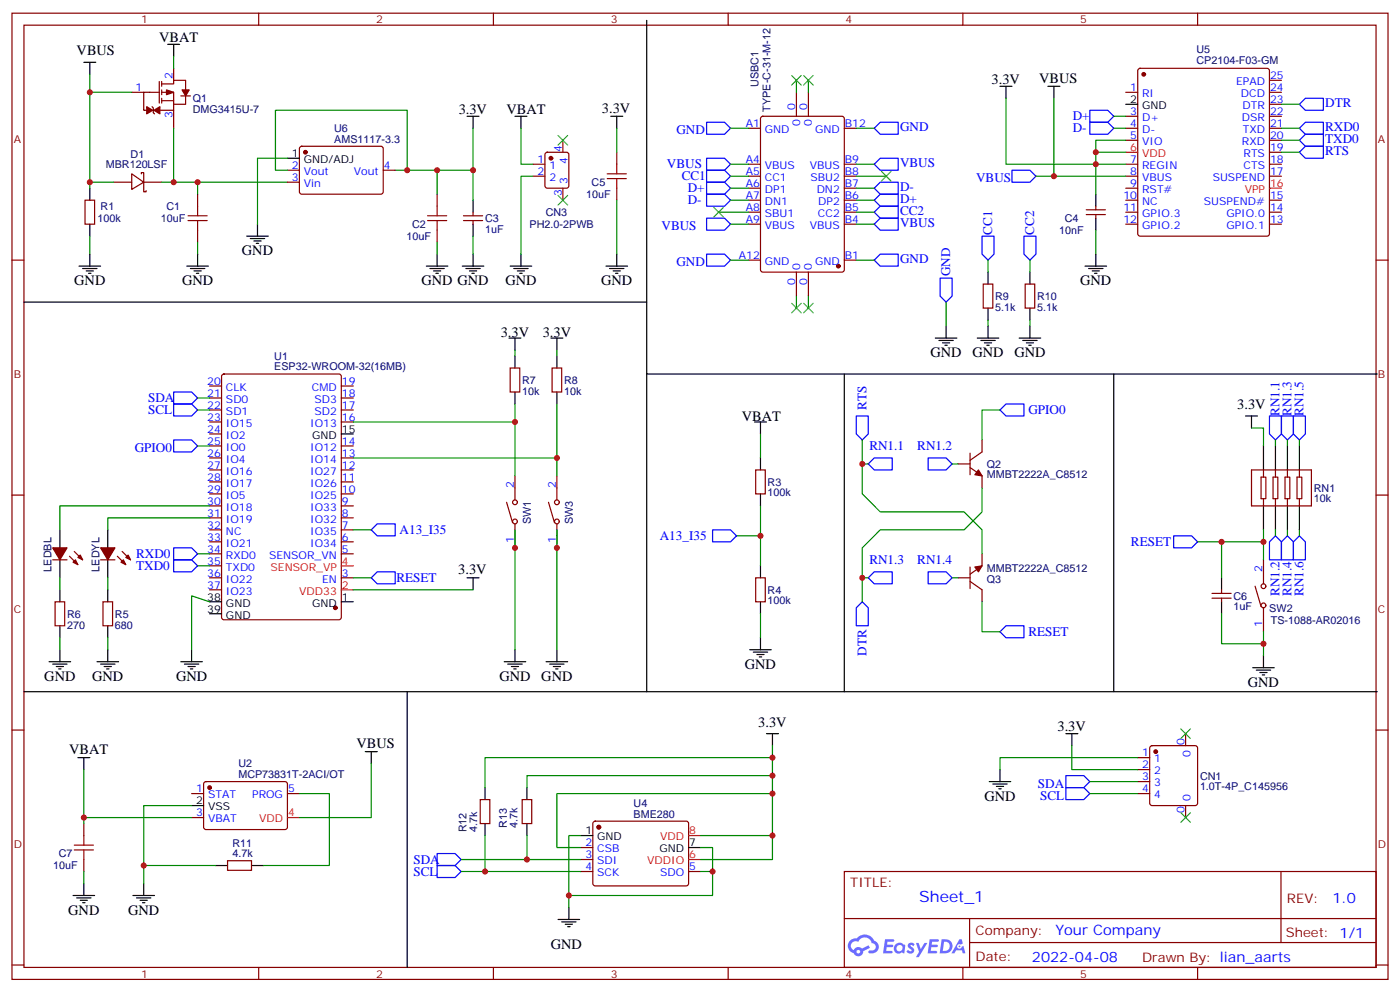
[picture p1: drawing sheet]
<svg xmlns="http://www.w3.org/2000/svg" width="412mm" height="292mm" viewBox="0 0 412 292" stroke-linecap="round" stroke-linejoin="round" font-family="sans-serif">
<g fill="none" stroke="#870000" stroke-width=".35">
<path d="M3.5 3.9h405.4v284.3h-405.4zM7.1 7.4h398.2v277.3h-398.2zM76.2 3.9v3.5M145.3 3.9v3.5M214.5 3.9v3.5M283.6 3.9v3.5M352.8 3.9v3.5M3.5 76.6h3.6M405.3 76.6h3.6M3.5 145.7h3.6M405.3 145.7h3.6M3.5 214.8h3.6"/>
<path d="M405.3 214.8h3.6M248.7 256.5h156.6v28.2h-156.6zM377.3 256.5v20.9M248.7 270.3h156.5M285.6 277.4h119.6M285.6 270.3v14.1M3.5 284h3.6M76.2 284.7v3.5M145.3 284.7v3.5M214.5 284.7v3.5M283.6 284.7v3.5M352.8 284.7v3.5"/>
<path d="M405.3 284h3.6"/>
</g>
<g fill="#5487ff">
<path d="M267.7 277.6a1.22 1.22 0 0 1 1.7 .3l-.4 .6a.47 .47 0 0 0-.3-.4 .47 .47 0 0 0-.5 .2l.1 .2a1.14 1.14 0 0 1 .8 1.8 1.14 1.14 0 0 1-1.9-.1l-.2-.1 .5-.6 .7 .4a.29 .29 0 0 0 .3-.2 .29 .29 0 0 0-.2-.3 1.04 1.04 0 0 1-.6-1.8z"/>
<path d="M260.7 276.4h2.4l.3 .2-.2 .5h-1.8l-.1 .9h1.5l.3 .4-.3 .3h-1.6l-.2 1.1 1.7 .1 .2 .3-.2 .3-2.6 .1z"/>
<path d="M273.8 276.4h2.4l.3 .2-.1 .5h-1.8l-.2 .9h1.6l.3 .4-.4 .3h-1.6l-.1 1.1 1.7 .1 .2 .3-.2 .3h-2.6z"/>
<path d="M282.6 276.4h.7l.3 1.3-.6 .3a.69 .69 0 0 0-1 .2 .69 .69 0 0 0 .4 1 .69 .69 0 0 0 .9-.6l.5-.3 .6 2.2h-.8l-.2-.8h-1.8l-.5 .8h-.8z"/>
<path d="M269.8 277.5h.8l.6 1.8 1.1-1.8h.9l-2.6 4.2h-.8l.9-1.6z"/>
<path d="M277.4 276.4l-.6 4.2h1.3a2.11 2.11 0 0 0 2.5-2.2 2.11 2.11 0 0 0-2.5-2zM278.1 277.1a1.39 1.39 0 0 1 1.7 1.5 1.39 1.39 0 0 1-1.8 1.2h-.3z"/>
<path d="M263.7 278a1.54 1.54 0 0 0-.1 2.2 1.54 1.54 0 0 0 2.2 .1l.6 .3 .3-2.3-.2-.3h-.4a1.49 1.49 0 0 0-2.4 0zM264 279a.94 .94 0 0 1 1.8 0 .94 .94 0 0 1-1.8 0z"/>
<path d="M250.4 276.8a2.18 2.18 0 0 0 1.1 3.7 1.44 1.44 0 0 0 1.6 .9 1.44 1.44 0 0 0 1.2-1.5l2-1-.5-.7-1.9 1a1.47 1.47 0 0 0-2.4 .4 1.39 1.39 0 0 1-.7-1.9 1.39 1.39 0 0 1 2-.5 2.12 2.12 0 0 1 2.2-1.3 2.12 2.12 0 0 1 1.9 1.7 1.14 1.14 0 0 1 1.1 1.4 1.14 1.14 0 0 1-1.7 .7 .43 .43 0 0 0-.5 .4 .43 .43 0 0 0 .4 .5 1.98 1.98 0 0 0 2.5-1.3 1.98 1.98 0 0 0-1.2-2.5 3.1 3.1 0 0 0-5.3-.7l-.9 .1zM252.3 280.1a.55 .55 0 0 1 1.1 0 .55 .55 0 0 1-1.1 0z"/>
<circle cx="282.6" cy="278.5" r=".26"/>
</g>
<g fill="none" stroke="#870000" stroke-width=".35">
<path d="M38.8 27.2h3.5M44.1 27.2h2.8M46.9 24v6.3M47.6 24.7h3.6v-1.1h3.5v2.9M47.6 27.2h3.6v3.5h3.5v-2.5M47.6 29.6h3.6M47.6 24v1.4M47.6 26.5v1.4M47.6 28.9v1.4M51.2 20.1v3.5M51.2 30.7v7M53.3 28.2h2.8"/>
<path d="M220.5 37.7h3.5M224.2 34.4l.5-.2h23.3l.7 .5v44.7l-.5 .6-23.5 .1-.6-.5-.1-44.7zM234.6 27.2v7M238.1 27.2v7M248.7 37.7h3.5M331.6 27.2h3.5M331.6 34.2h3.5M331.6 37.7h3.5M335.4 20.3l.4-.2h37.4l.5 .2 .2 .5v48l-.2 .5-.5 .2h-37.4l-.5-.2-.2-.5v-48zM373.9 27.2h3.6M373.9 34.2h3.6M373.9 37.7h3.6"/>
<path d="M373.9 30.7h3.6M373.9 23.6h3.6M25 58.9h2.9v7.1h-2.9zM33.5 53.6h5.3M38.8 51.2l3.5 2.4-3.5 2.1zM41.6 51.2v-.4h.7v5.6h.7v-.3M42.3 53.6h5.3M58.2 57.2v3.5M84.7 53.6h3.5M84.7 50.1h3.5M88.4 43.2l.5-.2 23.6 .1 .4 .6-.1 13-.6 .5-23.6-.1-.4-.7v-12.7zM112.9 50.1h3.5"/>
<path d="M128.8 57.2v3.5M157 48.3h3.5M157 51.9h3.5M160.7 45l.5-.2h5.7l.6 .4 .1 9.5-.5 .6-5.9 .1-.6-.5-.1-9.4zM165.8 41.3v3.5M165.8 55.4v3.5M181.7 44.8v3.5M181.7 55.4v3.5M220.5 48.3h3.5M220.5 51.9h3.5M220.5 55.4h3.5M220.5 58.9h3.5"/>
<path d="M248.7 48.3h3.5M248.7 51.9h3.5M248.7 55.4h3.5M248.7 58.9h3.5M331.6 41.3h3.5M331.6 48.3h3.5M331.6 51.9h3.5M331.6 55.4h3.5M331.6 58.9h3.5M373.9 41.3h3.6M373.9 48.3h3.6M373.9 51.9h3.6"/>
<path d="M373.9 58.9h3.6M373.9 44.8h3.6M58.2 67.7v3.6M128.8 67.7v3.6M136.5 64.9h5.7M136.5 63.5h5.7M139.3 62.4v1.1M139.3 64.9v1.1M220.5 62.4h3.5M220.5 66h3.5M220.5 76.6h3.5M248.7 62.4h3.5"/>
<path d="M248.7 66h3.5M248.7 76.6h3.5M320 63.1h5.6M320 61.7h5.6M322.8 60.7v1M322.8 63.1v1.1M331.6 62.4h3.5M331.6 66h3.5M373.9 62.4h3.6M373.9 66h3.6M234.6 80.1v7M238.1 80.1v7"/>
<path d="M289.6 83.6h2.9v7.1h-2.9zM302 83.6h2.8v7.1h-2.8zM61.7 117.1h3.6M61.7 113.6h3.6M65.5 110.3l.5-.2h33.8l.7 .4v71.2l-.4 .6-34.1 .1-.7-.5v-71.1zM100.5 117.1h3.6M100.5 113.6h3.6M150.3 108.3h2.8v7.1h-2.8zM162.6 108.3h2.9v7.1h-2.9zM61.7 138.3h3.6M61.7 134.8h3.6M61.7 131.2h3.6"/>
<path d="M61.7 124.2h3.6M61.7 120.6h3.6M61.7 127.7h3.6M100.5 138.3h3.6M100.5 134.8h3.6M100.5 131.2h3.6M100.5 124.2h3.6M100.5 120.6h3.6M222.6 138.3h2.8v7h-2.8zM282.2 136.5h3.6M285.8 137.6l3.5 2.5v3.5M285.8 133.3v6.4"/>
<path d="M289.3 129.5v3.5l-3.5 2.5M368.7 138.3h17.6v10.6h-17.6zM372.2 138.3v2.1M375.7 138.3v2.1M379.2 138.3v2.1M382.8 138.3v2.1M61.7 148.9h3.6M61.7 159.5h3.6M61.7 155.9h3.6M61.7 152.4h3.6M61.7 145.3h3.6M61.7 141.8h3.6"/>
<path d="M100.5 148.9h3.6M100.5 159.5h3.6M100.5 155.9h3.6M100.5 152.4h3.6M100.5 145.3h3.6M100.5 141.8h3.6M149.2 147.8l1.8 6M151.7 140.1v7M151.7 154.2v7M161.6 147.8l1.7 6M164 140.1v7M164 154.2v7"/>
<path d="M371.5 140.4h1.4v6.4h-1.4zM372.2 146.8v2.1M375 140.4h1.4v6.4h-1.4zM375.7 146.8v2.1M378.5 140.4h1.4v6.4h-1.4zM379.2 146.8v2.1M382.1 140.4h1.4v6.4h-1.4zM382.8 146.8v2.1M15.5 164.7h4.3M16.2 177.1h2.8v7h-2.8zM20.5 163.7l2.4 2.5M21.9 162.3l2.4 2.4"/>
<path d="M29.6 164.7h4.3M30.3 177.1h2.9v7h-2.9zM34.6 163.7l2.4 2.5M36 162.3l2.5 2.4M61.7 170h3.6M61.7 163h3.6M61.7 166.5h3.6M61.7 173.6h3.6M100.5 170h3.6M100.5 163h3.6M222.6 170h2.8v7.1h-2.8zM282.2 170h3.6"/>
<path d="M285.8 171.1l3.5 2.5v3.5M285.8 166.9v6.3M289.3 163v3.5l-3.5 2.5M357 176h5.7M357 174.6h5.7M359.8 173.6v1M359.8 176v1.1M369.7 172.5l1.8 6M372.2 164.7v7.1M372.2 178.9v7M338.9 219.6l.5-.2h12.7l.5 .2 .2 .5v16.3l-.3 .5-.4 .2h-12.7l-.5-.3-.2-.4v-16.3zM349.2 215.9v3.5"/>
<path d="M56.4 233.5h3.6M60.2 230.2l.5-.2 23.5 .1 .5 .6-.1 13-.6 .4h-23.6l-.4-.7v-12.7zM84.7 233.5h3.5M141.5 235.3h2.8v7.1h-2.8zM153.8 235.3h2.8v7.1h-2.8zM335.1 233.5h3.6M335.1 223h3.6M335.1 226.5h3.6M335.1 230h3.6M349.2 237.1v3.5M24.7 242.4v3.5M24.7 252.9v3.6"/>
<path d="M56.4 240.6h3.6M67 253.3h7.1v2.8h-7.1zM171.1 249.4h3.5M171.1 252.9h3.5M171.1 256.5h3.5M174.9 241.9l.4-.2h27.1l.4 .7v17.9l-.7 .4-27-.1-.5-.6v-17.6zM202.8 256.5h3.6"/>
<circle cx="151.7" cy="147.8" r=".71"/>
<circle cx="151.7" cy="153.5" r=".71"/>
<circle cx="164" cy="147.8" r=".71"/>
<circle cx="164" cy="153.5" r=".71"/>
<circle cx="372.2" cy="178.2" r=".71"/>
<circle cx="372.2" cy="172.5" r=".71"/>
</g>
<g fill="#870000" stroke="#870000" stroke-width=".35">
<path d="M49 26.5l2.2 .7-2.2 .7z"/>
<path d="M53.6 26.5h2.1l-1 1.7z"/>
<path d="M45.3 32.5l1.8-1.1v2.1z"/>
<path d="M43.2 31.4l1.8 1.1-1.8 1z"/>
<path d="M288.2 138.3l1.1 1.8-2.1-.4z"/>
<path d="M287.2 166.9l2.1-.4-1.1 1.8z"/>
<path d="M29.6 161.2h4.3l-2.2 3.5z"/>
<path d="M36.3 164.7l.7 1.5-1.4-.7z"/>
<path d="M37 164l.7-.7 .8 1.4z"/>
<path d="M15.5 161.2h4.3l-2.2 3.5z"/>
<path d="M22.2 164.7l.7 1.5-1.4-.7z"/>
<path d="M22.9 164l.7-.7 .7 1.4z"/>
<circle cx="336.9" cy="21.9" r=".53"/>
<circle cx="162.3" cy="46.6" r=".53"/>
<circle cx="61.7" cy="231.8" r=".53"/>
<circle cx="176.4" cy="243.4" r=".53"/>
<circle cx="246.9" cy="78.3" r=".53"/>
<circle cx="98.8" cy="178.9" r=".53"/>
<circle cx="340.4" cy="221.2" r=".53"/>
<circle cx="90" cy="44.8" r=".53"/>
</g>
<g fill="none" stroke="#000" stroke-width=".35">
<path d="M24.7 18.3h3.5M26.5 18.3v3.6M49.4 13.1h3.5M51.2 13.1v3.5M190.5 6v82.9h-183.4M137.6 34.2h3.5M139.3 34.2v3.5M151.7 34.2h3.5M153.5 34.2v3.5M179.9 34.2h3.5M181.7 34.2v3.5M294.6 25.4h3.5"/>
<path d="M296.3 25.4v3.5M308.7 25.4h3.5M310.4 25.4v3.5M331.6 30.7h3.5M26.5 55.4v3.5M84.7 46.6h3.5M139.3 58.9v3.5M322.8 57.2v3.5M23.3 78.3h6.3M24.3 79h4.3M25.4 79.7h2.1M26.5 66v3.5"/>
<path d="M26.5 74.8v3.5M55 78.3h6.4M56.1 79h4.2M57.1 79.7h2.2M58.2 74.8v3.5M72.7 69.5h6.3M73.7 70.2h4.3M74.8 70.9h2.1M75.5 71.6h.7M75.8 66v3.5M125.6 78.3h6.3M126.6 79h4.3"/>
<path d="M127.7 79.7h2.1M128.8 74.8v3.5M136.2 78.3h6.3M137.2 79h4.3M138.3 79.7h2.1M139.3 66v3.5M139.3 74.8v3.5M150.3 78.3h6.3M151.3 79h4.3M152.4 79.7h2.1M153.5 74.8v3.5M178.5 78.3h6.4"/>
<path d="M179.6 79h4.2M180.6 79.7h2.1M181.7 74.8v3.5M319.6 78.3h6.4M320.7 79h4.2M321.7 79.7h2.1M322.8 64.2v3.5M322.8 74.8v3.5M26.1 80.4h.7M57.9 80.4h.7M128.4 80.4h.7M139 80.4h.7"/>
<path d="M149.9 99.5h3.6M151.7 99.5v3.5M153.1 80.4h.7M162.3 99.5h3.5M164 99.5v3.5M181.3 80.4h.7M190.5 88.9v21.2h215.2M275.5 99.5h6.4M278.7 96v3.5M287.9 99.5h6.3M291 80.1v3.5M291 90.7v3.5"/>
<path d="M291 96v3.5M300.2 99.5h6.4M303.4 80.1v3.5M303.4 90.7v3.5M303.4 96v3.5M322.4 80.4h.7M151.7 104.8v3.5M151.7 115.4v3.5M164 104.8v3.5M164 115.4v3.5M190.5 110.1v93.5h58.2M248.7 110.1v93.5h79.4"/>
<path d="M276.6 100.2h4.2M277.6 100.9h2.2M278.3 101.6h.7M288.9 100.2h4.3M290 100.9h2.1M290.7 101.6h.7M301.3 100.2h4.2M302.3 100.9h2.1M303 101.6h.7M328.1 110.1v93.5h77.6M100.5 127.7h3.6M222.2 124.2h3.6"/>
<path d="M224 124.2v3.5M224 134.8v3.5M366.9 122.4h3.5M368.7 122.4v3.5M372.2 131.2v7.1M375.7 131.2v7.1M379.2 131.2v7.1M382.8 131.2v7.1M17.6 155.9v5.3M31.7 155.9v5.3M224 145.3v3.6M372.2 148.9v7"/>
<path d="M375.7 148.9v7M379.2 148.9v7M382.8 148.9v7M17.6 164.7v5.3M17.6 173.6v3.5M31.7 164.7v5.3M31.7 173.6v3.5M61.7 177.1h3.6M100.5 177.1h3.6M137.6 170h3.5M139.3 170v3.6M224 166.5v3.5"/>
<path d="M224 177.1v3.5M359.8 170v3.6M359.8 177.1v3.5M14.5 194.7h6.3M15.5 195.4h4.3M16.6 196.1h2.1M17.3 196.8h.7M17.6 184.1v3.6M17.6 191.2v3.5M28.6 194.7h6.3M29.6 195.4h4.3M30.7 196.1h2.1"/>
<path d="M31.4 196.8h.7M31.7 184.1v3.6M31.7 191.2v3.5M53.3 194.7h6.3M54.3 195.4h4.3M55.4 196.1h2.1M56.1 196.8h.7M56.4 191.2v3.5M61.7 180.6h3.6M148.5 194.7h6.4M149.6 195.4h4.2M150.6 196.1h2.2"/>
<path d="M151.3 196.8h.7M151.7 191.2v3.5M160.9 194.7h6.3M161.9 195.4h4.3M163 196.1h2.1M163.7 196.8h.7M164 191.2v3.5M220.8 191.2h6.4M221.9 191.9h4.2M223 192.6h2.1M223.7 193.3h.7M224 187.7v3.5"/>
<path d="M369 196.5h6.4M370.1 197.2h4.2M371.1 197.9h2.1M371.8 198.6h.7M372.2 193v3.5M7.1 203.6h183.4M119.9 203.6v81.1M225.8 215.9h3.5M227.5 215.9v3.5M314 215.9h3.5M315.7 215.9v3.5M22.9 223h3.6"/>
<path d="M24.7 223v3.5M56.4 237.1h3.6M107.6 221.2h3.5M109.4 221.2v3.5M142.9 231.8v3.5M155.2 231.8v3.5M291.4 230h6.3M292.5 230.7h4.2M293.5 231.4h2.1M294.2 232.1h.7M294.6 226.5v3.5M24.7 260v3.5"/>
<path d="M42.3 260v3.5M63.5 254.7h3.5M74.1 254.7h3.5M142.9 242.4v3.5M155.2 242.4v3.5M171.1 245.9h3.5M202.8 249.4h3.6M21.5 263.5h6.4M22.6 264.2h4.2M23.6 264.9h2.2M24.3 265.6h.7M39.2 263.5h6.3"/>
<path d="M40.2 264.2h4.2M41.3 264.9h2.1M42 265.6h.7M164.4 270.6h6.3M165.5 271.3h4.2M166.5 272h2.1M167.2 272.7h.7M167.6 267.1v3.5"/>
</g>
<path d="M331.6 44.8h3.5M373.9 55.4h3.6M100.5 173.6h3.6M100.5 166.5h3.6M84.7 240.6h3.5M202.8 252.9h3.6M202.8 245.9h3.6" fill="none" stroke="#f00" stroke-width=".35"/>
<g fill="none" stroke="#008700" stroke-width=".35">
<path d="M51.2 16.6v3.5M26.5 21.9v31.7h7M26.5 27.2h12.3M51.2 37.7v15.9M139.3 37.7v12.4h-10.5M153.5 37.7v10.6h3.5M181.7 37.7v7.1M215.2 37.7h5.3M234.6 23.6v3.6M238.1 23.6v3.6M252.2 37.7h5.3M296.3 28.9v19.4h35.3"/>
<path d="M310.4 28.9v23M328.1 37.7h3.5M328.1 34.2h3.5M377.5 37.7h5.3M377.5 30.7h5.3M26.5 53.6v1.8M47.6 53.6h37.1M58.2 53.6v3.6M84.7 46.6h-8.9v19.4M84.7 50.1h-3.6v-17.6h38.8v17.6M116.4 50.1h12.4v7.1M139.3 50.1v8.8"/>
<path d="M157 51.9h-3.5v22.9M181.7 58.9v15.9M215.2 48.3h5.3M215.2 51.9h5.3M215.2 55.4h5.3M215.2 58.9h5.3M252.2 48.3h5.3M252.2 51.9h8.9M252.2 55.4h5.3M252.2 58.9h5.3M305.2 51.9h26.4M331.6 44.8h-8.8v12.4"/>
<path d="M331.6 41.3h-8.8v3.5M377.5 41.3h5.3M377.5 44.8h5.3M26.5 69.5v5.3M58.2 71.3v3.5M128.8 71.3v3.5M139.3 69.5v5.3M211.7 62.4h8.8M215.2 66h5.3M215.2 76.6h5.3M252.2 66h5.3M252.2 62.4h5.3"/>
<path d="M252.2 76.6h5.3M291 76.6v3.5M303.4 76.6v3.5M322.8 67.7v7.1M234.6 87.1v3.6M238.1 87.1v3.6M278.7 88.9v7.1M291 94.2v1.8M303.4 94.2v1.8M58.2 117.1h3.5M151.7 103v1.8M151.7 118.9v21.2"/>
<path d="M164 103v1.8M164 118.9v21.2M58.2 120.6h3.5M58.2 131.2h3.5M104.1 124.2h47.6M104.1 134.8h59.9M224 127.7v7.1M254 129.5v15.8l5.3 5.3h24.7l5.3 5.3v7.1M254 136.5h1.8M280.5 136.5h1.7M294.6 120.6h-5.3v8.9M368.7 125.9h3.5v5.3"/>
<path d="M375.7 129.5v1.7M379.2 129.5v1.7M382.8 129.5v1.7M61.7 152.4h-30v3.5M61.7 148.9h-44.1v7M104.1 155.9h5.3M151.7 155.9v35.3M164 155.9v35.3M217 157.7h7M224 148.9v17.6M289.3 143.6v7l-5.3 5.3h-24.7l-5.3 5.3v15.9M352.8 159.5h19.4"/>
<path d="M359.8 159.5v10.5M372.2 155.9v8.8M375.7 155.9v1.8M379.2 155.9v1.8M382.8 155.9v1.8M17.6 170v3.6M31.7 170v3.6M58.2 163h3.5M58.2 166.5h3.5M61.7 177.1l-5.3-1.8v15.9M104.1 170h5.3M104.1 173.6h35.2"/>
<path d="M254 170h1.8M280.5 170h1.7M289.3 177.1v8.8h5.3M17.6 187.7v3.5M31.7 187.7v3.5M224 180.6v7.1M359.8 180.6v8.8h12.4M372.2 185.9v7.1M227.5 219.4v26.5h-21.1M315.7 219.4v7.1h19.4M24.7 226.5v14.1M56.4 237.1h-14.1v17.6"/>
<path d="M88.2 233.5h8.8v21.2h-19.4M109.4 224.7v15.9h-21.2M227.5 233.5h-63.5v15.9h7.1M227.5 228.2h-72.3v3.6M227.5 223h-84.6v8.8M321 230h14.1M321 233.5h14.1M335.1 223h-40.5v3.5M24.7 256.5v3.5M56.4 240.6h-31.7v1.8M63.5 254.7h-21.2v5.3M135.8 252.9h35.3"/>
<path d="M135.8 256.5h35.3M142.9 245.9v10.6M155.2 245.9v7M171.1 245.9h-3.5v21.2M206.4 249.4h3.5v7.1h-3.5M209.9 256.5v7h-42.3M227.5 245.9v7h-21.1"/>
</g>
<path d="M44.1 27.2h-1.8v5.3h.7M44.8 31.4l.4 .4v1.4l.3 .3M47.3 32.5h3.9" fill="none" stroke="#600" stroke-width=".35"/>
<g fill="none" stroke="#a10000" stroke-width=".35">
<path d="M178.9 52.6h5.6M178.9 51.2h5.6M181.7 48.3v2.9M181.7 52.6v2.8M55.4 64.9h5.6M55.4 63.5h5.6M58.2 60.7v2.8M58.2 64.9v2.8M125.9 64.9h5.7M125.9 63.5h5.7M128.8 60.7v2.8M128.8 64.9v2.8"/>
<path d="M21.9 250.1h5.6M21.9 248.7h5.6M24.7 245.9v2.8M24.7 250.1v2.8"/>
</g>
<g fill="none" stroke="#00f" stroke-width=".35">
<path d="M208.1 36h5.3l1.8 1.7-1.8 1.8h-5.3zM257.5 37.7l1.8-1.7h5.3v3.5h-5.3zM321 32.5h5.3l1.8 1.7-1.8 1.8h-5.3zM321 36h5.3l1.8 1.7-1.8 1.8h-5.3zM382.8 37.7l1.7-1.7h5.3v3.5h-5.3zM384.5 28.9h5.3v3.6h-5.3l-1.7-1.8zM384.5 39.5h5.3v3.5h-5.3l-1.7-1.7zM208.1 46.6h5.3l1.8 1.7-1.8 1.8h-5.3zM208.1 50.1h5.3l1.8 1.8-1.8 1.7h-5.3zM208.1 53.6h5.3l1.8 1.8-1.8 1.8h-5.3zM208.1 57.2h5.3l1.8 1.7-1.8 1.8h-5.3zM259.3 46.6h5.3v3.5h-5.3l-1.8-1.8z"/>
<path d="M259.3 53.6h5.3v3.6h-5.3l-1.8-1.8zM259.3 57.2h5.3v3.5h-5.3l-1.8-1.8zM298.1 50.1h5.3l1.8 1.8-1.8 1.7h-5.3zM382.8 44.8l1.7-1.8h5.3v3.6h-5.3zM208.1 74.8h5.3l1.8 1.8-1.8 1.7h-5.3zM208.1 64.2h5.3l1.8 1.8-1.8 1.7h-5.3zM257.5 76.6l1.8-1.8h5.3v3.5h-5.3zM257.5 62.4l1.8-1.7h5.3v3.5h-5.3zM259.3 64.2h5.3v3.5h-5.3l-1.8-1.7zM289.3 69.5h3.5v5.3l-1.8 1.8-1.7-1.8zM301.6 69.5h3.6v5.3l-1.8 1.8-1.8-1.8zM276.9 81.8h3.6v5.3l-1.8 1.8-1.8-1.8z"/>
<path d="M51.2 115.4h5.2l1.8 1.7-1.8 1.8h-5.2zM51.2 118.9h5.2l1.8 1.7-1.8 1.8h-5.2zM51.2 129.5h5.2l1.8 1.7-1.8 1.8h-5.2zM252.2 122.4h3.6v5.3l-1.8 1.8-1.8-1.8zM255.8 136.5l1.7-1.7h5.3v3.5h-5.3zM273.4 134.8h5.3l1.8 1.7-1.8 1.8h-5.3zM294.6 120.6l1.7-1.7h5.3v3.5h-5.3zM373.9 122.4h3.6v5.3l-1.8 1.8-1.8-1.8zM377.5 122.4h3.5v5.3l-1.8 1.8-1.7-1.8zM381 122.4h3.5v5.3l-1.7 1.8-1.8-1.8zM111.1 154.2h5.3v3.5h-5.3l-1.7-1.8zM209.9 155.9h5.3l1.8 1.8-1.8 1.8h-5.3z"/>
<path d="M345.7 157.7h5.3l1.8 1.8-1.8 1.7h-5.3zM375.7 157.7l1.8 1.8v5.2h-3.6v-5.2zM379.2 157.7l1.8 1.8v5.2h-3.5v-5.2zM382.8 157.7l1.7 1.8v5.2h-3.5v-5.2zM51.2 161.2h5.2l1.8 1.8-1.8 1.7h-5.2zM51.2 164.7h5.2l1.8 1.8-1.8 1.8h-5.2zM109.4 170l1.7-1.7h5.3v3.5h-5.3zM254 177.1l1.8 1.8v5.2h-3.6v-5.2zM255.8 170l1.7-1.7h5.3v3.5h-5.3zM273.4 168.3h5.3l1.8 1.7-1.8 1.8h-5.3zM294.6 185.9l1.7-1.8h5.3v3.6h-5.3zM314 228.2h5.3l1.7 1.8-1.7 1.8h-5.3z"/>
<path d="M314 231.8h5.3l1.7 1.7-1.7 1.8h-5.3zM128.8 251.2h5.3l1.7 1.7-1.7 1.8h-5.3zM128.8 254.7h5.3l1.7 1.8-1.7 1.7h-5.3z"/>
</g>
<g fill="none" stroke="#3c3" stroke-width=".35">
<path d="M164.4 39.9l2.8 2.8M167.2 39.9l-2.8 2.8M233.2 22.2l2.8 2.8M236 22.2l-2.8 2.8M236.7 22.2l2.8 2.8M239.5 22.2l-2.8 2.8M164.4 57.5l2.8 2.8M167.2 57.5l-2.8 2.8M259.6 50.4l2.9 2.9M262.5 50.4l-2.9 2.9M210.3 61l2.8 2.9M213.1 61l-2.8 2.9"/>
<path d="M233.2 89.3l2.8 2.8M236 89.3l-2.8 2.8M236.7 89.3l2.8 2.8M239.5 89.3l-2.8 2.8M347.8 214.5l2.9 2.8M350.7 214.5l-2.9 2.8M347.8 239.2l2.9 2.8M350.7 239.2l-2.9 2.8"/>
</g>
<g fill="#c00">
<circle cx="26.5" cy="27.2" r=".88"/>
<circle cx="26.5" cy="53.6" r=".88"/>
<circle cx="128.8" cy="50.1" r=".88"/>
<circle cx="322.8" cy="48.3" r=".88"/>
<circle cx="322.8" cy="44.8" r=".88"/>
<circle cx="310.4" cy="51.9" r=".88"/>
<circle cx="139.3" cy="50.1" r=".88"/>
<circle cx="372.2" cy="159.5" r=".88"/>
<circle cx="359.8" cy="159.5" r=".88"/>
<circle cx="372.2" cy="189.4" r=".88"/>
<circle cx="254" cy="136.5" r=".88"/>
<circle cx="254" cy="170" r=".88"/>
<circle cx="224" cy="157.7" r=".88"/>
<circle cx="151.7" cy="124.2" r=".88"/>
<circle cx="164" cy="134.8" r=".88"/>
<circle cx="164" cy="161.2" r=".88"/>
<circle cx="151.7" cy="161.2" r=".88"/>
<circle cx="42.3" cy="254.7" r=".88"/>
<circle cx="24.7" cy="240.6" r=".88"/>
<circle cx="227.5" cy="245.9" r=".88"/>
<circle cx="227.5" cy="233.5" r=".88"/>
<circle cx="209.9" cy="256.5" r=".88"/>
<circle cx="167.6" cy="263.5" r=".88"/>
<circle cx="227.5" cy="228.2" r=".88"/>
<circle cx="227.5" cy="223" r=".88"/>
<circle cx="142.9" cy="256.5" r=".88"/>
<circle cx="155.2" cy="252.9" r=".88"/>
<circle cx="58.2" cy="53.6" r=".88"/>
<circle cx="51.2" cy="53.6" r=".88"/>
<circle cx="119.9" cy="50.1" r=".88"/>
</g>
<text font-size="4.6" fill="#00f" x="270.8" y="265.5">Sheet_1</text>
<g font-size="4.2">
<text x="22.6" y="16.2">VBUS</text>
<text x="46.9" y="12.3">VBAT</text>
<text x="292.1" y="24.7">3.3V</text>
<text x="306.1" y="24.3">VBUS</text>
<text x="135.1" y="33.5">3.3V</text>
<text x="149.2" y="33.5">VBAT</text>
<text x="177.3" y="33.2">3.3V</text>
<text x="71.3" y="75.1">GND</text>
<text x="21.9" y="84">GND</text>
<text x="53.6" y="84">GND</text>
<text x="124.2" y="84">GND GND</text>
<text x="148.9" y="84">GND</text>
<text x="177.1" y="84">GND</text>
<text x="318.2" y="84">GND</text>
<text x="147.5" y="99.1">3.3V</text>
<text x="159.9" y="99.1">3.3V</text>
<text x="274.1" y="105.1">GND</text>
<text x="286.5" y="105.1">GND</text>
<text x="298.8" y="105.1">GND</text>
<text x="218.5" y="123.8">VBAT</text>
<text x="364.5" y="120.4">3.3V</text>
<text x="135" y="169">3.3V</text>
<text x="219.4" y="196.8">GND</text>
<text x="13.1" y="200.4">GND</text>
<text x="27.2" y="200.4">GND</text>
<text x="51.9" y="200.4">GND</text>
<text x="147.1" y="200.4">GND</text>
<text x="159.5" y="200.4">GND</text>
<text x="367.6" y="202.1">GND</text>
<text x="223.4" y="213.8">3.3V</text>
<text x="311.5" y="215.2">3.3V</text>
<text x="20.3" y="221.9">VBAT</text>
<text x="105" y="220.1">VBUS</text>
<text x="290" y="235.7">GND</text>
<text x="20.1" y="269.2">GND</text>
<text x="37.7" y="269.2">GND</text>
<text x="162.3" y="279.4">GND</text>
</g>
<g font-size="4.2" fill="#00f">
<text x="392.5" y="265.7">1.0</text>
<text x="310.9" y="275.3">Your Company</text>
<text x="304" y="283.1">2022-04-08</text>
</g>
<g font-size="3.9" fill="#00f">
<text x="316" y="35.5">D+</text>
<text x="390.4" y="31.4">DTR</text>
<text x="199.2" y="39.5">GND</text>
<text x="265.1" y="38.5">GND</text>
<text x="316" y="39">D-</text>
<text x="390.4" y="38.5">RXD0</text>
<text x="390.4" y="42">TXD0</text>
<text x="390.4" y="45.5">RTS</text>
<text x="196.5" y="49.6">VBUS</text>
<text x="200.8" y="53.1">CC1</text>
<text x="265.1" y="49">VBUS</text>
<text x="287.5" y="53.6">VBUS</text>
<text x="202.6" y="56.6">D+</text>
<text x="265.1" y="56.1">D-</text>
<text x="265.1" y="59.6">D+</text>
<text x="202.6" y="60.1">D-</text>
<text x="265.1" y="63.2">CC2</text>
<text x="194.9" y="67.7">VBUS</text>
<text x="265.1" y="66.7">VBUS</text>
<text x="292.3" y="69" transform="rotate(-90 292.3 69)">CC1</text>
<text x="304.6" y="69" transform="rotate(-90 304.6 69)">CC2</text>
<text x="265.1" y="77.3">GND</text>
<text x="199.2" y="78.3">GND</text>
<text x="279.9" y="81.4" transform="rotate(-90 279.9 81.4)">GND</text>
<text x="43.6" y="118.4">SDA</text>
<text x="43.6" y="121.9">SCL</text>
<text x="255.2" y="120.7" transform="rotate(-90 255.2 120.7)">RTS</text>
<text x="302.9" y="121.9">GPIO0</text>
<text x="376.9" y="122.5" transform="rotate(-90 376.9 122.5)">RN1.1</text>
<text x="380.5" y="122.5" transform="rotate(-90 380.5 122.5)">RN1.3</text>
<text x="384" y="122.5" transform="rotate(-90 384 122.5)">RN1.5</text>
<text x="39.7" y="133">GPIO0</text>
<text x="256.1" y="132.5">RN1.1</text>
<text x="270.2" y="132.5">RN1.2</text>
<text x="117.7" y="157.2">A13_I35</text>
<text x="194.4" y="158.9">A13_I35</text>
<text x="333.1" y="160.6">RESET</text>
<text x="40.1" y="164.3">RXD0</text>
<text x="40.1" y="167.8">TXD0</text>
<text x="256.1" y="166">RN1.3</text>
<text x="270.2" y="166">RN1.4</text>
<text x="116.8" y="171.3">RESET</text>
<text x="376.9" y="175.4" transform="rotate(-90 376.9 175.4)">RN1.2</text>
<text x="380.5" y="175.4" transform="rotate(-90 380.5 175.4)">RN1.4</text>
<text x="384" y="175.4" transform="rotate(-90 384 175.4)">RN1.6</text>
<text x="302.9" y="187.1">RESET</text>
<text x="255.2" y="193" transform="rotate(-90 255.2 193)">DTR</text>
<text x="305.7" y="231.8">SDA</text>
<text x="306.4" y="235.3">SCL</text>
<text x="121.8" y="254.2">SDA</text>
<text x="121.8" y="257.7">SCL</text>
</g>
<g font-size="3.9" fill="#800">
<text x="250.5" y="261.1">TITLE:</text>
<text x="379.1" y="265.7">REV:</text>
<text x="287.4" y="275.3">Company:</text>
<text x="378.7" y="275.9">Sheet: 1/1</text>
<text x="287.4" y="282.9">Date:</text>
<text x="336.4" y="283">Drawn By: lian_aarts</text>
</g>
<g font-size="3.2" fill="#800">
<text x="41.6" y="6.9">1</text>
<text x="110.8" y="6.9">2</text>
<text x="179.9" y="6.9">3</text>
<text x="249.1" y="6.9">4</text>
<text x="318.2" y="6.9">5</text>
<text x="4.1" y="42">A</text>
<text x="405.9" y="42">A</text>
<text x="4.1" y="111.1">B</text>
<text x="405.9" y="111.1">B</text>
<text x="4.1" y="180.3">C</text>
<text x="405.9" y="180.3">C</text>
<text x="4.1" y="249.4">D</text>
<text x="405.9" y="249.4">D</text>
<text x="41.6" y="287.7">1</text>
<text x="110.8" y="287.7">2</text>
<text x="179.9" y="287.7">3</text>
<text x="249.1" y="287.7">4</text>
<text x="318.2" y="287.7">5</text>
</g>
<g font-size="3.2" fill="#000080">
<text x="352.4" y="15.7">U5</text>
<text x="352.4" y="18.9">CP2104-F03-GM</text>
<text x="223.4" y="25.6" transform="rotate(-90 223.4 25.6)">USBC1</text>
<text x="56.8" y="33.2">DMG3415U-7</text>
<text x="56.8" y="30.1">Q1</text>
<text x="226.9" y="32.8" transform="rotate(-90 226.9 32.8)">TYPE-C-31-M-12</text>
<text x="98.4" y="42">AMS1117-3.3</text>
<text x="98.4" y="38.8">U6</text>
<text x="38.5" y="46.6">D1</text>
<text x="31.1" y="49.5">MBR120LSF</text>
<text x="172.6" y="58.3">10uF</text>
<text x="174.3" y="54.7">C5</text>
<text x="28.7" y="65.4">100k</text>
<text x="29.6" y="61.8">R1</text>
<text x="47.4" y="65.4">10uF</text>
<text x="49" y="61.8">C1</text>
<text x="142.9" y="65.3">C3</text>
<text x="160.8" y="63.6">CN3</text>
<text x="313.6" y="65.4">C4</text>
<text x="119.7" y="70.6">10uF</text>
<text x="121.4" y="67.1">C2</text>
<text x="142.9" y="68.5">1uF</text>
<text x="156" y="67.1">PH2.0-2PWB</text>
<text x="312" y="68.9">10nF</text>
<text x="293.2" y="88.3">R9</text>
<text x="305.5" y="88.3">R10</text>
<text x="293.2" y="91.5">5.1k</text>
<text x="305.5" y="91.5">5.1k</text>
<text x="80.8" y="105.8">U1</text>
<text x="80.8" y="109">ESP32-WROOM-32(16MB)</text>
<text x="153.8" y="113">R7</text>
<text x="166.2" y="113">R8</text>
<text x="153.8" y="116.2">10k</text>
<text x="166.2" y="116.2">10k</text>
<text x="290.7" y="137.6">Q2</text>
<text x="226.1" y="143">R3</text>
<text x="290.7" y="140.8">MMBT2222A_C8512</text>
<text x="226.1" y="146.1">100k</text>
<text x="387" y="147.8">10k</text>
<text x="387" y="144.8">RN1</text>
<text x="156.4" y="154.2" transform="rotate(-90 156.4 154.2)">SW1</text>
<text x="168.7" y="154.2" transform="rotate(-90 168.7 154.2)">SW3</text>
<text x="15.2" y="168.2" transform="rotate(-90 15.2 168.2)">LEDBL</text>
<text x="29.3" y="168.2" transform="rotate(-90 29.3 168.2)">LEDYL</text>
<text x="290.7" y="168.3">MMBT2222A_C8512</text>
<text x="290.7" y="171.4">Q3</text>
<text x="226.1" y="177.8">100k</text>
<text x="226.1" y="174.7">R4</text>
<text x="363.4" y="179.6">1uF</text>
<text x="363.4" y="176.5">C6</text>
<text x="19.8" y="185">270</text>
<text x="19.8" y="181.8">R6</text>
<text x="33.9" y="185">680</text>
<text x="33.9" y="181.8">R5</text>
<text x="373.9" y="180">SW2</text>
<text x="374.3" y="183.5">TS-1088-AR02016</text>
<text x="70.2" y="225.8">U2</text>
<text x="70.2" y="229">MCP73831T-2ACI/OT</text>
<text x="353.5" y="232.5">1.0T-4P_C145956</text>
<text x="353.5" y="229.4">CN1</text>
<text x="186.6" y="237.4">U4</text>
<text x="137.4" y="244.9" transform="rotate(-90 137.4 244.9)">R12</text>
<text x="140.5" y="244.9" transform="rotate(-90 140.5 244.9)">4.7k</text>
<text x="149.3" y="243.6" transform="rotate(-90 149.3 243.6)">R13</text>
<text x="152.4" y="243.6" transform="rotate(-90 152.4 243.6)">4.7k</text>
<text x="186.6" y="240.6">BME280</text>
<text x="68.4" y="249.1">R11</text>
<text x="15.6" y="255.8">10uF</text>
<text x="17.3" y="252.3">C7</text>
<text x="68.4" y="252.2">4.7k</text>
</g>
<g font-size="3.2" fill="#00f">
<text x="50.8" y="23.3" transform="rotate(-90 50.8 23.3)">2</text>
<text x="374.1" y="23.3">25</text>
<text x="40" y="26.8">1</text>
<text x="332.9" y="26.8">1</text>
<text x="336.4" y="28.6">RI</text>
<text x="364.1" y="25">EPAD</text>
<text x="365.5" y="28.6">DCD</text>
<text x="374.1" y="26.8">24</text>
<text x="50.8" y="34.8" transform="rotate(-90 50.8 34.8)">3</text>
<text x="234.2" y="32.5" transform="rotate(-90 234.2 32.5)">0</text>
<text x="237.8" y="32.5" transform="rotate(-90 237.8 32.5)">0</text>
<text x="332.9" y="33.9">3</text>
<text x="336.4" y="35.6">D+</text>
<text x="365.8" y="35.6">DSR</text>
<text x="366" y="32.1">DTR</text>
<text x="374.1" y="33.9">22</text>
<text x="374.1" y="30.3">23</text>
<text x="219.7" y="37.4">A1</text>
<text x="225.3" y="39.2">GND</text>
<text x="235.7" y="36.9" transform="rotate(-90 235.7 36.9)">0</text>
<text x="239.2" y="36.9" transform="rotate(-90 239.2 36.9)">0</text>
<text x="240.1" y="39.2">GND</text>
<text x="248.9" y="37.4">B12</text>
<text x="332.9" y="37.4">4</text>
<text x="332.9" y="40.9">5</text>
<text x="336.4" y="39.2">D-</text>
<text x="366.1" y="39.2">TXD</text>
<text x="374.1" y="40.9">20</text>
<text x="374.1" y="37.4">21</text>
<text x="158.3" y="48">1</text>
<text x="165.5" y="44.6" transform="rotate(-90 165.5 44.6)">4</text>
<text x="219.7" y="48">A4</text>
<text x="248.9" y="48">B9</text>
<text x="332.9" y="48">7</text>
<text x="336.4" y="42.7">VIO</text>
<text x="365.8" y="42.7">RXD</text>
<text x="366.3" y="46.2">RTS</text>
<text x="374.1" y="48">18</text>
<text x="374.1" y="44.4">19</text>
<text x="86" y="49.7">2</text>
<text x="86" y="53.3">3</text>
<text x="89.5" y="51.5">Vout</text>
<text x="104.2" y="51.5">Vout</text>
<text x="113.1" y="49.7">4</text>
<text x="158.3" y="51.5">2</text>
<text x="161.8" y="49.7">1</text>
<text x="161.8" y="53.3">2</text>
<text x="167.2" y="48.1" transform="rotate(-90 167.2 48.1)">4</text>
<text x="219.7" y="51.5">A5</text>
<text x="225.3" y="49.7">VBUS</text>
<text x="225.3" y="53.3">CC1</text>
<text x="238.6" y="49.7">VBUS</text>
<text x="238.7" y="53.3">SBU2</text>
<text x="248.9" y="51.5">B8</text>
<text x="332.9" y="51.5">8</text>
<text x="336.4" y="49.7">REGIN</text>
<text x="336.4" y="53.3">VBUS</text>
<text x="357.2" y="53.3">SUSPEND</text>
<text x="366.3" y="49.7">CTS</text>
<text x="374.1" y="51.5">17</text>
<text x="89.5" y="55">Vin</text>
<text x="165.5" y="57.6" transform="rotate(-90 165.5 57.6)">3</text>
<text x="167.2" y="54.1" transform="rotate(-90 167.2 54.1)">3</text>
<text x="219.7" y="55">A6</text>
<text x="219.7" y="58.6">A7</text>
<text x="225.3" y="56.8">DP1</text>
<text x="240.6" y="56.8">DN2</text>
<text x="248.9" y="58.6">B6</text>
<text x="248.9" y="55">B7</text>
<text x="330.9" y="58.6">10</text>
<text x="332.9" y="55">9</text>
<text x="336.4" y="56.8">RST#</text>
<text x="374.1" y="58.6">15</text>
<text x="219.7" y="62.1">A8</text>
<text x="219.7" y="65.6">A9</text>
<text x="225.3" y="60.3">DN1</text>
<text x="225.3" y="63.9">SBU1</text>
<text x="241" y="63.9">CC2</text>
<text x="241" y="60.3">DP2</text>
<text x="248.9" y="65.6">B4</text>
<text x="248.9" y="62.1">B5</text>
<text x="330.9" y="62.1">11</text>
<text x="330.9" y="65.6">12</text>
<text x="336.4" y="60.3">NC</text>
<text x="336.4" y="63.9">GPIO.3</text>
<text x="354.6" y="60.3">SUSPEND#</text>
<text x="361.3" y="63.9">GPIO.0</text>
<text x="374.1" y="65.6">13</text>
<text x="374.1" y="62.1">14</text>
<text x="225.3" y="67.4">VBUS</text>
<text x="238.6" y="67.4">VBUS</text>
<text x="336.4" y="67.4">GPIO.2</text>
<text x="361.3" y="67.4">GPIO.1</text>
<text x="217.6" y="76.2">A12</text>
<text x="225.3" y="78">GND</text>
<text x="240.1" y="78">GND</text>
<text x="248.9" y="76.2">B1</text>
<text x="234.2" y="83.9" transform="rotate(-90 234.2 83.9)">0</text>
<text x="235.7" y="79.4" transform="rotate(-90 235.7 79.4)">0</text>
<text x="237.8" y="83.9" transform="rotate(-90 237.8 83.9)">0</text>
<text x="239.2" y="79.4" transform="rotate(-90 239.2 79.4)">0</text>
<text x="61.1" y="113.2">20</text>
<text x="100.7" y="113.2">19</text>
<text x="61.1" y="116.8">21</text>
<text x="66.6" y="115">CLK</text>
<text x="66.6" y="118.5">SD0</text>
<text x="91.9" y="115">CMD</text>
<text x="92.6" y="118.5">SD3</text>
<text x="100.7" y="116.8">18</text>
<text x="61.1" y="120.3">22</text>
<text x="61.1" y="123.8">23</text>
<text x="66.6" y="122.1">SD1</text>
<text x="66.6" y="125.6">IO15</text>
<text x="91.4" y="125.6">IO13</text>
<text x="92.6" y="122.1">SD2</text>
<text x="100.7" y="123.8">16</text>
<text x="100.7" y="120.3">17</text>
<text x="61.1" y="127.4">24</text>
<text x="61.1" y="130.9">25</text>
<text x="66.6" y="129.1">IO2</text>
<text x="100.7" y="130.9">14</text>
<text x="61.1" y="134.4">26</text>
<text x="61.1" y="137.9">27</text>
<text x="66.6" y="132.6">IO0</text>
<text x="66.6" y="136.2">IO4</text>
<text x="91.4" y="136.2">IO14</text>
<text x="91.4" y="132.6">IO12</text>
<text x="100.7" y="137.9">12</text>
<text x="100.7" y="134.4">13</text>
<text x="61.1" y="141.5">28</text>
<text x="66.6" y="139.7">IO16</text>
<text x="66.6" y="143.2">IO17</text>
<text x="91.4" y="143.2">IO26</text>
<text x="91.4" y="139.7">IO27</text>
<text x="100.7" y="141.5">11</text>
<text x="151.3" y="143.6" transform="rotate(-90 151.3 143.6)">2</text>
<text x="163.7" y="143.6" transform="rotate(-90 163.7 143.6)">2</text>
<text x="61.1" y="145">29</text>
<text x="61.1" y="148.5">30</text>
<text x="66.6" y="146.8">IO5</text>
<text x="91.4" y="146.8">IO25</text>
<text x="100.7" y="148.5">9</text>
<text x="100.7" y="145">10</text>
<text x="61.1" y="152">31</text>
<text x="61.1" y="155.6">32</text>
<text x="66.6" y="150.3">IO18</text>
<text x="66.6" y="153.8">IO19</text>
<text x="91.4" y="153.8">IO32</text>
<text x="91.4" y="150.3">IO33</text>
<text x="100.7" y="155.6">7</text>
<text x="100.7" y="152">8</text>
<text x="61.1" y="159.1">33</text>
<text x="66.6" y="157.3">NC</text>
<text x="66.6" y="160.9">IO21</text>
<text x="91.4" y="160.9">IO34</text>
<text x="91.4" y="157.3">IO35</text>
<text x="100.7" y="159.1">6</text>
<text x="151.3" y="159.7" transform="rotate(-90 151.3 159.7)">1</text>
<text x="163.7" y="159.7" transform="rotate(-90 163.7 159.7)">1</text>
<text x="61.1" y="162.6">34</text>
<text x="61.1" y="166.2">35</text>
<text x="66.6" y="164.4">RXD0</text>
<text x="66.6" y="167.9">TXD0</text>
<text x="79.3" y="164.4">SENSOR_VN</text>
<text x="100.7" y="162.6">5</text>
<text x="61.1" y="169.7">36</text>
<text x="61.1" y="173.2">37</text>
<text x="66.6" y="171.4">IO22</text>
<text x="94.9" y="171.4">EN</text>
<text x="100.7" y="169.7">3</text>
<text x="371.8" y="168.3" transform="rotate(-90 371.8 168.3)">2</text>
<text x="66.6" y="175">IO23</text>
<text x="371.8" y="184.4" transform="rotate(-90 371.8 184.4)">1</text>
<text x="348.9" y="219.3" transform="rotate(-90 348.9 219.3)">0</text>
<text x="336.5" y="222.6">1</text>
<text x="336.5" y="226.1">2</text>
<text x="340" y="224.4">1</text>
<text x="340" y="227.9">2</text>
<text x="350.7" y="222.8" transform="rotate(-90 350.7 222.8)">0</text>
<text x="57.8" y="233.2">1</text>
<text x="84.8" y="233.2">5</text>
<text x="336.5" y="229.7">3</text>
<text x="336.5" y="233.2">4</text>
<text x="340" y="231.4">3</text>
<text x="61.3" y="234.9">STAT</text>
<text x="74.3" y="234.9">PROG</text>
<text x="340" y="234.9">4</text>
<text x="348.9" y="239.3" transform="rotate(-90 348.9 239.3)">0</text>
<text x="350.7" y="235.8" transform="rotate(-90 350.7 235.8)">0</text>
<text x="57.8" y="240.2">3</text>
<text x="61.3" y="242">VBAT</text>
<text x="172.4" y="249.1">2</text>
<text x="175.9" y="250.8">CSB</text>
<text x="172.4" y="252.6">3</text>
<text x="172.4" y="256.1">4</text>
<text x="175.9" y="254.4">SDI</text>
<text x="175.9" y="257.9">SCK</text>
<text x="194.4" y="257.9">SDO</text>
<text x="203" y="256.1">5</text>
</g>
<g font-size="3.2">
<text x="332.9" y="30.3">2</text>
<text x="336.4" y="32.1">GND</text>
<text x="86" y="46.2">1</text>
<text x="89.5" y="48">GND/ADJ</text>
<text x="92" y="129.1">GND</text>
<text x="100.7" y="127.4">15</text>
<text x="61.1" y="176.7">38</text>
<text x="66.6" y="178.5">GND</text>
<text x="92" y="178.5">GND</text>
<text x="100.7" y="176.7">1</text>
<text x="61.1" y="180.3">39</text>
<text x="66.6" y="182">GND</text>
<text x="57.8" y="236.7">2</text>
<text x="61.3" y="238.5">VSS</text>
<text x="172.4" y="245.5">1</text>
<text x="175.9" y="247.3">GND</text>
<text x="194.3" y="250.8">GND</text>
<text x="203" y="249.1">7</text>
</g>
<g font-size="3.2" fill="#f00">
<text x="332.9" y="44.4">6</text>
<text x="336.4" y="46.2">VDD</text>
<text x="366.6" y="56.8">VPP</text>
<text x="374.1" y="55">16</text>
<text x="79.7" y="167.9">SENSOR_VP</text>
<text x="100.7" y="166.2">4</text>
<text x="100.7" y="173.2">2</text>
<text x="88.1" y="175">VDD33</text>
<text x="76.3" y="242">VDD</text>
<text x="84.8" y="240.2">4</text>
<text x="203" y="245.5">8</text>
<text x="194.5" y="247.3">VDD</text>
<text x="190.7" y="254.4">VDDIO</text>
<text x="203" y="252.6">6</text>
</g>
</svg>
